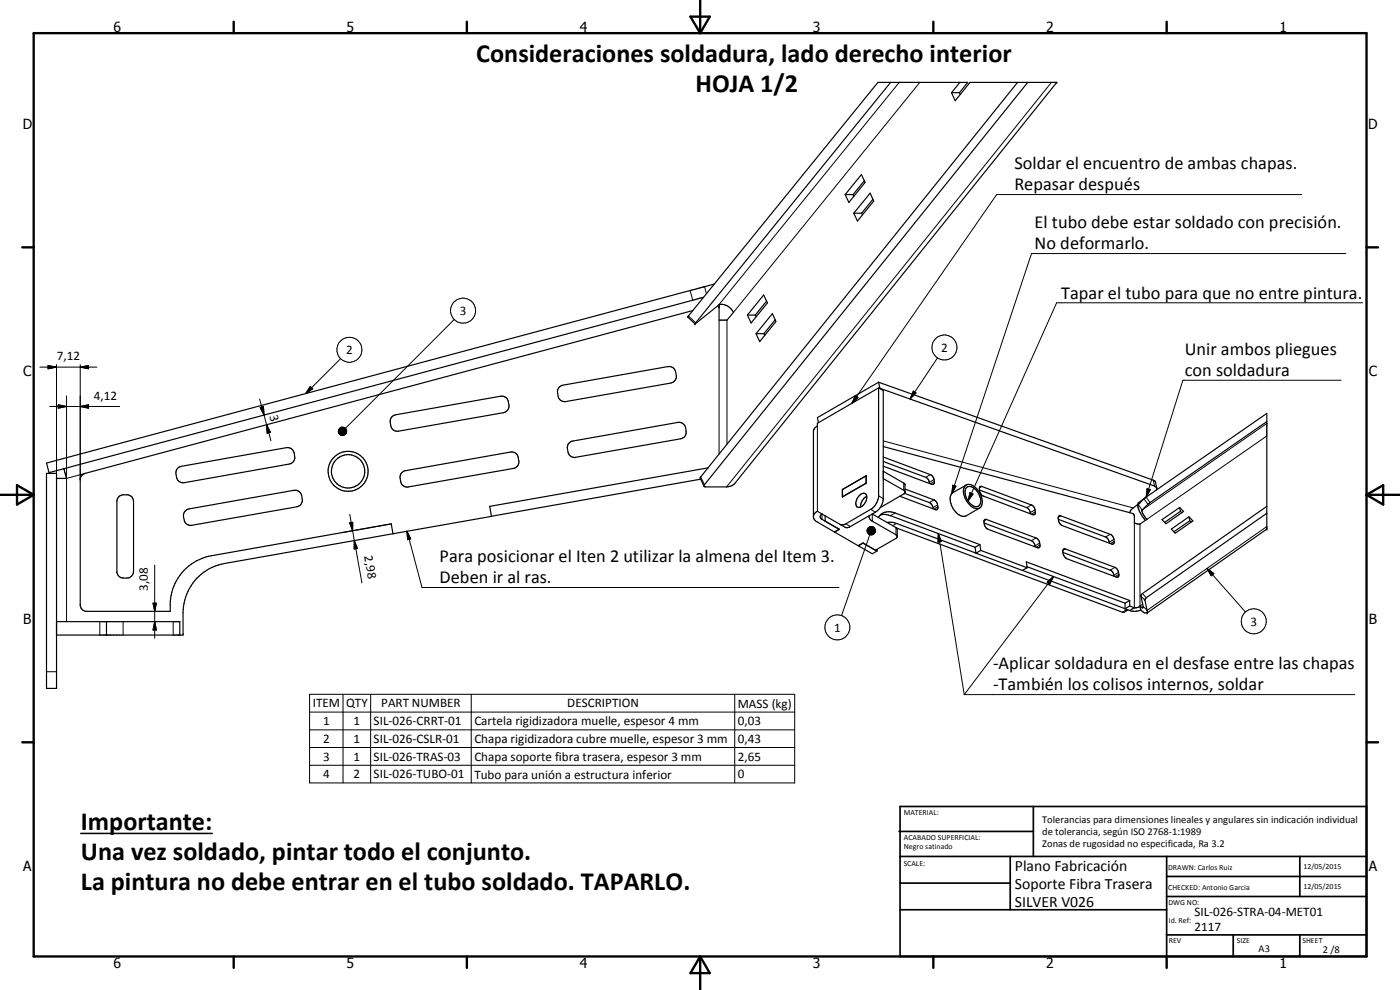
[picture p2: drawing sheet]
<svg xmlns="http://www.w3.org/2000/svg" width="420mm" height="297mm" viewBox="0 0 420 297" stroke-linecap="round" stroke-linejoin="round" font-family="sans-serif">
<g fill="none" stroke="#000" stroke-width=".35">
<path d="M267.3 24.7l-58.7 72.5M285.6 27.8l1.1 2.4 4.4-5.5h26l-96.6 120.4-1.2 .8-1.3 .2h-6.3l-.4-.3M285.6 27.8h2.3M287.9 27.8l2.5-3.1h-26.9l-57.1 70.3 2.2 2.2M287.9 27.8l.3 .6M288.1 24.7l-2.5 3.1M305.4 24.7l-95.2 118.5-.1 .2 1.2 2.5M308.4 24.7l-97.1 121.1M253.6 58.4h2.4M256 58.4l.2 .5M258.5 52.4l1.1 2.3-4.8 6-1.2-2.3zM259.4 54.2l-3.4 4.2"/>
<path d="M261.1 58l1.1 2.3-4.9 6-1.1-2.3zM261.9 59.8l-3.3 4.2M256.2 64h2.4M258.6 64l.3 .5M207.9 93.2l-182.9 49.1-.7 .7-.2 .6v38.2l.2 .7 .5 .5 .9 .4h25.4a15.1 15.1 0 0 1 12.3-16.6l54-9.6 .5 2.9M214.3 85.3l-200.3 53.6 .7 2.9 196.4-52.6M215.5 91.7l.3 .5M215.8 91.5l-7.2 5.7M215.8 91.5a3.8 3.8 0 0 1 4.3 2.2l-1.9 2.4h-2.4zM224.3 94.5h2.4M226.7 94.5l.2 .5M229.2 88.5l1.1 2.4-4.9 6-1.1-2.4z"/>
<path d="M230.1 90.3l-3.4 4.2M231.8 94.1l1.1 2.4-4.9 6-1.1-2.4zM232.7 95.9l-3.4 4.2M167.8 116.2l1.1-.6 31.6-5.6a2.62 2.62 0 0 1 2.4 1.8 2.62 2.62 0 0 1-.9 2.9l-32.2 5.8a2.21 2.21 0 0 1-2.5-2.6l.1-1.1zM226.9 100.1h2.4M229.3 100.1l.2 .5M263.7 116.4v32.7a5.2 5.2 0 0 1-2.4 3.7l-7.8 4.6h-1.4M263.7 116.4l1.4 .8v32.7l-.9 2.4M263.7 114.7l82.4 29.4 .6 .5 .5 1.9M263.7 116.4l-18.4 10.6v.8l-.8 .6-.3 .7v26.3l.8 1.1 5.4 3.1M263.7 114.7l-18.4 10.6 .3 1.5M263.7 114.7l.4 1.8"/>
<path d="M264.1 116.5l82.4 29.3 .6 .5-.1 .8M264.1 116.5h-.2M117.5 125.1l1.2-.6 31.6-5.6a2.22 2.22 0 0 1 2.4 2.6 2.05 2.05 0 0 1-1.6 2.3l-31.5 5.6a2.21 2.21 0 0 1-2.5-2.6l.1-1.1zM170.7 133l.9-.6 31.8-5.7a2.33 2.33 0 0 1 2.5 3 1.98 1.98 0 0 1-1.6 2l-31.5 5.5a1.97 1.97 0 0 1-2.3-1.6l-.2-1.3zM265.1 138.5l12.7 4.7a2.06 2.06 0 0 1 1.2 1.9M265.1 137.1l14.1 5.3a2.1 2.1 0 0 1 .9 2.9h-.5l-14.5-5.4M380.2 126.5l-35.6 24.7-1.9 1.9 .3 1.1 1.2 1.6-2.4 1.5-1.4-.4v-2.2l-.5-.6-74.8-20.1M14 142h3v64.5h-3zM19.2 140.6l.8 3h-3M35.5 149.1l.3-.2a3.1 3.1 0 0 1 3.3-.2l.5 .4 .5 1.4v20.9a2.25 2.25 0 0 1-3 2 1.97 1.97 0 0 1-2-1.6v-21.7zM53.2 140.6l1.2-.7 31.5-5.6a2.02 2.02 0 0 1 2.4 1.6 2.52 2.52 0 0 1-.5 2.9l-1 .4-31.5 5.6a2.24 2.24 0 0 1-2.5-2.6l.1-1zM55.5 153.4l1.2-.7 31.5-5.6a2.65 2.65 0 0 1 2.4 1.7 2.65 2.65 0 0 1-.6 2.8l-.9 .5-31.5 5.5a1.9 1.9 0 0 1-2.3-1.6 2.27 2.27 0 0 1 .2-2.6z"/>
<path d="M120.5 141.9l.9-.6 31.8-5.7a2.21 2.21 0 0 1 2.5 2.6 1.96 1.96 0 0 1-1.6 2.3l-31.5 5.6a1.97 1.97 0 0 1-2.3-1.6l-.3-1.3zM147.5 154.9l-80.2 14.2a15 15 0 0 0-12.4 14.8v6.6h-37.9M210.3 143.8l-62.8 11.1M212.5 140.4l-65.5 11.5 .5 3M244.1 154.9l.4-.8 .8-.7 6.8 4M246.7 154.2a.86 .86 0 0 0-.5 .8 .86 .86 0 0 0 .5 .8l5.2 3-1.5 .8M247.6 154.7v1.7l4.3 2.4-1.4 .8M250.5 159.6l7 4.1M250.5 159.6h.1M252.8 146.9h.1M252.8 149l.1 .1M257.8 148.8a1.22 1.22 0 0 1 1.2-.8 1.22 1.22 0 0 1 1.1 .8 3.1 3.1 0 0 1-2.6 3.4 1.91 1.91 0 0 1-.1-2.8z"/>
<path d="M259.9 144.9l.1 .1M259.9 144.9l-7.1 4.1M259.9 142.8l-7.1 4.1v2.1M259.9 142.8h.1M259.9 142.8v2.1M260 145l-7.2 4.1v-2.2M260 142.7v2.3M260 142.7l-7.2 4.2M260.1 148.9a3.5 3.5 0 0 0-1.8 3.2M260.8 154.7l.1 .8 .6 .7 7.4 4.2 .4 .6M261.8 154.2l7.1 4.1 .4 .5v2.2M263.6 155.2a3.9 3.9 0 0 1 5-1.3l25.5 9.5"/>
<path d="M264.2 154.5l1.4-.2 1.6 .4 25.4 9.5M264.2 152.3l-1.2 1.2-8.1 4.7-1.1 .1-1.7-.9M265.1 141.4l6.3 3.7 .2 .2v2.5l-7.5 4.5M265.1 143.6l6.1 3.5 .4 .4M266.2 156.8h1.8l1.1 .3 23.8 8.8M269 158.4l67.8 25.3h.5l1.2-.7M271.5 148l7.4 2.8a2.06 2.06 0 0 1 1.1 1.9M271.6 146.7l8.7 3.3a2.24 2.24 0 0 1 .9 2.9h-.5l-10.7-4M289.5 145.9a2.04 2.04 0 0 1 3 .1 5.2 5.2 0 0 1 1.8 6.1 2.28 2.28 0 0 1-3.4-.7 5.4 5.4 0 0 1-1.4-5.5zM289.9 146.5a1.92 1.92 0 0 1 3 .5 3.9 3.9 0 0 1 1.1 4.6 2.08 2.08 0 0 1-3.1-.8 4.2 4.2 0 0 1-1-4.3zM290 145.5l-4 2.3a3 3 0 0 0-.5 3.8 4.7 4.7 0 0 0 3.9 3.3l4.6-2.5M294 147l14.3 5.4a2.19 2.19 0 0 1 1 1.8"/>
<path d="M294.1 146h.6l14.8 5.5a2.08 2.08 0 0 1 .9 2.9h-.4l-15.1-5.6a2.28 2.28 0 0 1-.8-2.8zM295.3 156.9l14.4 5.4a2.19 2.19 0 0 1 1 1.8M295.5 156l.6-.1 14.8 5.5a2.11 2.11 0 0 1 .9 2.9h-.4l-15.1-5.6a2.38 2.38 0 0 1-.8-2.7zM317.7 155.8l14.1 5.3a2.06 2.06 0 0 1 1.1 1.9M317.7 154.9l.6-.1 14.9 5.5a2.11 2.11 0 0 1 .9 2.9h-.5l-15-5.6a2.32 2.32 0 0 1-.9-2.7zM342.2 150.8l-2.5 1.9-.6 1.1M343.7 156.1l-.3-.4a6 6 0 0 1-1.8-4.3l2.4-2.3 36.2-25.1v34.7l-35.9 25.2h-.8l-1.2-.9M348.7 155.9l5.3-3.6 1.2 1.2-5.3 3.6zM351.5 158.7l5.3-3.6 1.2 1.2-5.3 3.7zM354 152.3l.3 1.1M354.3 153.4l.4 .4M354.3 153.4l-4.8 3.3"/>
<path d="M356.8 155.1l.3 1.2M357.1 156.3l-4.8 3.3M357.1 156.3l.4 .3M380.2 151.9l-37.4 26.2-.4 .7 .7 3.4-.4 .1-.6-.4M380.2 154l-36.2 25.3-.4 .8 .7 3.3-.1 .5M257.6 163.7l4.2 2.5 1.4-.8M257.6 163.7h.1M259 162.9l4.2 2.5M259 162.9l-1.5 .8M263.2 164.8v.6M269.3 161l-.4 .5-6.2 3.6-3.7-2.2M292.6 164.2l.3 1.8"/>
<path d="M292.9 166l44.7 16.6M294.1 163.4l.2 1.7M294.1 163.4l-1.5 .8M294.3 165.1l14 5.2M294.3 165.1l-1.4 .9M308.2 170l29.4 11M308.3 170.3l-.3-1.7 31 11.6M308.3 170.3l-1.5 .9M319.1 165.8l14.3 5.3 .8 1 .1 .8M319.1 164.8l.5-.2 15 5.6a2.13 2.13 0 0 1 .9 2.9h-.5l-14.8-5.5a2.41 2.41 0 0 1-1.1-2.8zM17 186.5h37v4M32 186.5v4"/>
<path d="M337.6 181v1.7M337.6 182.7l1.4 .5M339 180.2v1.6M339 180.2l-1.4 .8M339 181.8l-1.4 .9M339 181.8l1.4 .6M340.4 182.4l-1.4 .8M342.1 181.9l-.7 .3-1 .2M342.1 181.9l.2 1.1M342.3 183a4.2 4.2 0 0 1-3.3 .2"/>
<circle cx="104.5" cy="141.4" r="5"/>
<circle cx="104.5" cy="141.4" r="6"/>
</g>
<g fill="#000">
<circle cx="317.1" cy="24.7" r=".18"/>
<circle cx="208.6" cy="97.2" r=".18"/>
<circle cx="17" cy="143.6" r=".18"/>
<circle cx="380.2" cy="158.7" r=".18"/>
<circle cx="344.2" cy="183.9" r=".18"/>
</g>
<g fill="none" stroke="#000" stroke-width=".3">
<path d="M269.9 24.7l-54.3 66.9M276 24.7l-55.9 69M315.5 24.7l-97.5 121.4M390.6 58.4h-91.5l-43.4 62.6M403.9 76.1h-94.3l-23.9 72M136.3 95.8l-32.6 32.7M206.6 94.8l2.2 2.1M207.1 87.2l.8 2.9M211.4 86l.6 2.1M215.8 96.1v40.1M218.2 96.1v37.2M408.9 90.8h-91.8l-26.6 59.5"/>
<path d="M12 110.2h17.1M14.4 109.7l2.6 .5-2.6 .5zM17 109.4v32.6M20 118.8v67.7M24.1 110.2l2.5-.5v1zM24.1 109.4v34.6M77.9 119.7l1.3 4.8M93.1 116l.7 .7-2.1 1.4zM102.2 107.6l-10.5 10.5M256.7 118.7l.8 .6-1.8 1.7zM274.1 117.3l.8 .6-1.8 1.8zM281.4 107.4l-8.3 12.3"/>
<path d="M402.5 114.1h-47.5l-11 35.1M14.9 122h21M17.5 121.5l2.5 .5-2.5 .5zM24.1 122l2.5-.5v1zM78.1 122.3l1-.3 .1 2.5zM79.2 124.5l.8 2.9M80 127.4l1.1 2.3-.9 .3zM80 127.4l1.3 4.8M101.5 129.3l.4 1zM101.5 129.5l.4 .8zM101.6 129l.3 1.3zM101.6 129.8l.3 .5z"/>
<path d="M101.7 128.8l.2 1.5-.3-1.3zM101.8 130l.1 .3zM101.9 128.6l.2-.2-.2 1.9zM101.9 128.6v1.7l-.2-1.5zM101.9 130.3l.5 .3zM101.9 130.3l.7 .3zM101.9 130.3l1 .3zM101.9 130.3l1.3 .3zM101.9 130.3l1.5 .2-.2 .1zM101.9 130.3h1.7l-.2 .2zM101.9 130.3l1.9-.2-.2 .2zM101.9 130.3l2.1-.4-.2 .2z"/>
<path d="M101.9 130.3l2.1-.7v.3zM101.9 130.3l2.1-1v.3zM101.9 130.3l2.1-1.2v.2zM101.9 130.3l2-1.5 .1 .3zM101.9 130.3l1.9-1.7 .1 .2zM102.1 128.4l.2-.2-.4 2.1zM102.3 128.2l.3-.1-.7 2.2zM102.6 128.1h.2l-.9 2.2zM102.8 128.1l.3 .1-1.2 2.1zM103.1 128.2l.2 .1-1.4 2zM103.3 128.3l.3 .1-1.7 1.9zM103.6 128.4l.2 .2-1.9 1.7z"/>
<path d="M245.3 127.8v25.6M265.1 132.3l75 20.1M380.2 130.8l-36 25M380.2 127l-37.4 26-1.2-1.6M25.6 142l-5.6 1.6M104.9 156.8l1-.1-.1 2.6zM105 154.3l.8 5M105.8 159.3l.5 2.9M117.4 157.2l-14.7 2.6M122.1 159.4l1.2 2.3-1 .2zM122.1 159.4l4.5 16.9h125.2M210.3 143.1l1.1 2.4"/>
<path d="M246.7 154.2v1.6M253.8 157.2l1.4 .8M260.2 159l1.7-.9-1.7 1.2zM260.2 159.3l1.7-1.2-1.6 1.5zM260.3 159.6l1.6-1.5-1.6 1.8zM260.3 158.8l1.6-.7-1.7 .9zM260.4 158.5l1.5-.4zM260.4 158.5l1.5-.4-1.6 .7zM260.6 158.4l1.3-.3zM260.8 158.2l1.1-.1zM261.1 158.1h.8zM261.3 158l.6 .1z"/>
<path d="M261.3 152.8l1.4 .9M261.8 154.2v2.2M261.8 158.1v2.4M261.9 158.1l-1.4 2-.2-.2zM261.9 158.1l-1.2 2.2-.2-.2zM261.9 158.1l-1 2.3-.2-.1zM261.9 158.1l-.7 2.4-.3-.1zM261.9 158.1l-.5 2.4h-.2zM261.9 158.1l-.2 2.4h-.3zM261.9 158.1v2.3l-.2 .1zM261.9 158.1l.3 2.2-.3 .1zM261.9 158.1l.5 2-.2 .2z"/>
<path d="M261.9 158.1l.6 1.8-.1 .2zM261.9 158.1l.8 1.5-.2 .3zM261.9 158.1l.8 1.2v.3zM261.9 158.1l.8 1.2zM261.9 158.1l.7 .7 .1 .3zM261.9 158.1l.7 .7zM261.9 158.1l.6 .5zM261.9 158.1l.4 .3zM261.9 158.1l.2 .1zM263.7 148.8l1.4 .8M268.6 153.9l-1.4 .8M268.9 158.3v2.1"/>
<path d="M269.1 157.1l-1.2 .6M271.2 144.9v2.2M279.2 142.4l-1.4 .8M280.3 150l-1.4 .8M280.3 143.9l-1.4 .8M280.4 144.5l-1.2 .7M281.4 151.5l-1.4 .8M281.5 152.1l-1.2 .6M286 145.6l.9 .3-1.2 2.2zM291.1 147.8l.9 .5-1.5 2zM294.7 146l-.8 .4M296.1 155.9l-.8 .4"/>
<path d="M309.5 151.5l-1.4 .8M310.6 153l-1.4 .8M310.7 153.6l-1.1 .7M318.3 154.8l-.7 .4M340.4 156.9v25.5M342.1 157.2v24.7l.8-.6M343.3 149.6l1.2 1.7M344 149.1l1.1 1.7M344 149.1l-2.6 1.9M344.2 146.6l1 .3-1.2 2.3zM346.1 144.1l.4 1.7M380.2 158l-36 25.1-1.1-1.2"/>
<path d="M46.4 169.5v22M106.3 162.2l1 2.3-1 .2zM106.3 162.2l2.3 12.7M261 160.4l-8.5 24.3M281.6 160.1l.9 2.4-1 .1zM281.6 160.1l7.8 48.3M310.9 161.4l-1.4 .8M312 162.9l-1.4 .8M312.1 163.5l-1.1 .7M314.3 174.7l1.9-1.7-1.2 2.3zM316.2 173l-26.8 35.4M319.7 164.7l-.7 .4"/>
<path d="M333.2 160.3l-1.4 .8M334.3 161.8l-1.4 .8M334.4 162.4l-1.2 .7M334.6 170.2l-1.4 .9M335.7 171.7l-1.4 .9M335.8 172.3l-1.2 .7M342.4 178.9l1.2 1.2M342.8 178.1l1.2 1.2M362.2 170.6l2.1 1.5-.8 .7zM362.2 170.6l11.6 13M30 186.5v4M36.9 186.5v4"/>
<path d="M45.9 181h1l-.5 2.4zM46.4 186.5l.5 2.5h-1zM52 186.5v4M338.2 182.9l-1.4 .8M14 201.5h3M92.9 208.3h145.6v26.6h-145.6zM92.9 213.7h145.6M92.9 219h145.6M102.9 208.3v26.6M111.2 208.3v26.6M141.4 208.3v26.6M220.5 208.3v26.6"/>
<path d="M289.4 208.4h117.2M92.9 224.3h145.6M92.9 229.6h145.6"/>
<circle cx="139" cy="93.2" r="3.8"/>
<circle cx="104.9" cy="104.9" r="3.7"/>
<circle cx="283.5" cy="104.3" r="3.8"/>
<circle cx="251.3" cy="188.2" r="3.8"/>
<circle cx="376.3" cy="186.4" r="3.8"/>
</g>
<g fill="none" stroke="#000" stroke-width=".71">
<path d="M10.1 9.9h400v277.1h-400zM70.1 6.5v3.4M140.1 6.5v3.4M207.2 5h5.8l-2.9 4.9zM210.1 0v9.9M280.1 6.5v3.4M350.1 6.5v3.4M6.7 74.2h3.4M410.1 74.2h3.5M.1 148.5h10M5.1 145.6l5 2.9-5 2.9zM410.1 148.5h10"/>
<path d="M410.1 148.5l5-2.9v5.8zM6.7 222.7h3.4M410.1 222.7h3.5M70.1 287v3.4M140.1 287v3.4M210.1 287v10M210.1 287l2.9 5h-5.8zM280.1 287v3.4M350.1 287v3.4"/>
</g>
<g fill="none" stroke="#000" stroke-width=".51">
<path d="M269.8 249.5h40.3M270.1 242h140v45h-140zM270.1 257h140M303.2 257v16M310.1 242v15M350.1 257v30M390.1 257v12M270.1 265h33.1M270.1 273h80M350.1 269h60M350.1 263h60M350.1 280.5h60"/>
<path d="M370.1 280.5v6.5M390.1 280.5v6.5"/>
</g>
<path d="M24.2 250.1h39.5" fill="none" stroke="#000" stroke-width=".46"/>
<g fill="#000">
<path d="M14.4 109.7l2.6 .5-2.6 .5zM24.1 110.2l2.5-.5v1zM93.1 116l.7 .7-2.1 1.4zM256.7 118.7l.8 .6-1.8 1.7zM274.1 117.3l.8 .6-1.8 1.8zM17.5 121.5l2.5 .5-2.5 .5zM24.1 122l2.5-.5v1zM78.1 122.3l1-.3 .1 2.5zM80 127.4l1.1 2.3-.9 .3zM101.9 130.3l.5 .3zM101.9 130.3l.7 .3zM101.9 130.3l1 .3z"/>
<path d="M101.9 130.3l1.3 .3zM101.9 130.3l1.5 .2-.2 .1zM101.9 130.3h1.7l-.2 .2zM101.9 130.3l1.9-.2-.2 .2zM101.9 130.3l2.1-.7v.3zM101.9 130.3l2.1-1v.3zM101.9 130.3l2.1-1.2v.2zM101.9 130.3l2-1.5 .1 .3zM101.9 130.3l1.9-1.7 .1 .2zM103.6 128.4l.2 .2-1.9 1.7zM103.3 128.3l.3 .1-1.7 1.9zM103.1 128.2l.2 .1-1.4 2z"/>
<path d="M102.8 128.1l.3 .1-1.2 2.1zM102.6 128.1h.2l-.9 2.2zM102.3 128.2l.3-.1-.7 2.2zM101.9 128.6l.2-.2-.2 1.9zM101.9 128.6v1.7l-.2-1.5zM101.7 128.8l.2 1.5-.3-1.3zM101.6 129l.3 1.3zM101.5 129.3l.4 1zM101.5 129.5l.4 .8zM101.6 129.8l.3 .5zM101.8 130l.1 .3zM104.9 156.8l1-.1-.1 2.6z"/>
<path d="M261.3 158l.6 .1zM261.1 158.1h.8zM260.8 158.2l1.1-.1zM260.6 158.4l1.3-.3zM260.4 158.5l1.5-.4zM260.4 158.5l1.5-.4-1.6 .7zM260.3 158.8l1.6-.7-1.7 .9zM260.2 159l1.7-.9-1.7 1.2zM260.2 159.3l1.7-1.2-1.6 1.5zM260.3 159.6l1.6-1.5-1.6 1.8zM261.9 158.1l-1.4 2-.2-.2zM261.9 158.1l-1.2 2.2-.2-.2z"/>
<path d="M261.9 158.1l-1 2.3-.2-.1zM261.9 158.1l-.7 2.4-.3-.1zM261.9 158.1l-.5 2.4h-.2zM261.9 158.1l.5 2-.2 .2zM261.9 158.1l.6 1.8-.1 .2zM261.9 158.1l.8 1.5-.2 .3zM261.9 158.1l.8 1.2v.3zM261.9 158.1l.8 1.2zM261.9 158.1l.7 .7 .1 .3zM261.9 158.1l.7 .7zM261.9 158.1l.6 .5zM261.9 158.1l.4 .3z"/>
<path d="M261.9 158.1l.2 .1zM286 145.6l.9 .3-1.2 2.2zM291.1 147.8l.9 .5-1.5 2zM344.2 146.6l1 .3-1.2 2.3zM106.3 162.2l1 2.3-1 .2zM122.1 159.4l1.2 2.3-1 .2zM281.6 160.1l.9 2.4-1 .1zM314.3 174.7l1.9-1.7-1.2 2.3zM362.2 170.6l2.1 1.5-.8 .7zM45.9 181h1l-.5 2.4zM46.4 186.5l.5 2.5h-1z"/>
</g>
<path d="M101.9 130.1h2.1M102.1 128.2v2.1" fill="none" stroke="#000" stroke-width=".38"/>
<path d="M261.7 158.1v2.4" fill="none" stroke="#000" stroke-width=".42"/>
<path d="M262 158.1v2.3" fill="none" stroke="#000" stroke-width=".34"/>
<g font-size="7.9">
<text x="142.9" y="18.6">Consideraciones soldadura, lado derecho interior</text>
<text x="208.7" y="27.6">HOJA 1/2</text>
<text x="24.2" y="249">Importante:</text>
<text x="24.2" y="258">Una vez soldado, pintar todo el conjunto.</text>
<text x="24.2" y="267">La pintura no debe entrar en el tubo soldado. TAPARLO.</text>
</g>
<g font-size="5.5">
<text x="304.4" y="50.8">Soldar el encuentro de ambas chapas.</text>
<text x="304.4" y="57.1">Repasar después</text>
<text x="310.5" y="68.5">El tubo debe estar soldado con precisión.</text>
<text x="310.5" y="74.8">No deformarlo.</text>
<text x="318.5" y="89.6">Tapar el tubo para que no entre pintura.</text>
<text x="355.5" y="106.5">Unir ambos pliegues</text>
<text x="355.5" y="112.8">con soldadura</text>
<text x="131.9" y="168.7">Para posicionar el Iten 2 utilizar la almena del Item 3.</text>
<text x="131.9" y="175">Deben ir al ras.</text>
<text x="298" y="200.8">-Aplicar soldadura en el desfase entre las chapas</text>
<text x="298" y="207.1">-También los colisos internos, soldar</text>
</g>
<g font-size="4.7">
<text x="304.6" y="261.2">Plano Fabricación</text>
<text x="304.6" y="266.6">Soporte Fibra Trasera</text>
<text x="304.6" y="272">SILVER V026</text>
</g>
<g font-size="4.2">
<text x="34" y="9.6">6</text>
<text x="104" y="9.6">5</text>
<text x="174" y="9.6">4</text>
<text x="244" y="9.6">3</text>
<text x="314" y="9.6">2</text>
<text x="384" y="9.6">1</text>
<text x="6.8" y="38.7">D</text>
<text x="410.6" y="38.7">D</text>
<text x="7" y="112.9">C</text>
<text x="410.8" y="112.9">C</text>
<text x="7" y="187.1">B</text>
<text x="410.8" y="187.1">B</text>
<text x="7" y="261.4">A</text>
<text x="410.8" y="261.4">A</text>
<text x="34" y="290.4">6</text>
<text x="104" y="290.4">5</text>
<text x="174" y="290.4">4</text>
<text x="244" y="290.4">3</text>
<text x="314" y="290.4">2</text>
<text x="384" y="290.4">1</text>
</g>
<g font-size="3.9">
<text x="138" y="94.5">3</text>
<text x="103.9" y="106.3">2</text>
<text x="282.4" y="105.6">2</text>
<text x="17" y="108.1">7,12</text>
<text x="28.2" y="119.9">4,12</text>
<text x="80.9" y="124.7" transform="rotate(75 80.9 124.7)">3</text>
<text x="109.3" y="166.9" transform="rotate(80 109.3 166.9)">2,98</text>
<text x="44.4" y="177.2" transform="rotate(-90 44.4 177.2)">3,08</text>
<text x="250.3" y="189.5">1</text>
<text x="375.3" y="187.7">3</text>
<text x="93.8" y="212.3">ITEM</text>
<text x="103.9" y="212.3">QTY</text>
<text x="114.4" y="212.3">PART NUMBER</text>
<text x="170.3" y="212.3">DESCRIPTION</text>
<text x="221.4" y="212.4">MASS (kg)</text>
<text x="97" y="217.6">1</text>
<text x="106.1" y="217.6">1</text>
<text x="112.1" y="217.6">SIL-026-CRRT-01</text>
<text x="142.4" y="217.7">Cartela rigidizadora muelle, espesor 4 mm</text>
<text x="221.4" y="217.6">0,03</text>
<text x="97" y="222.9">2</text>
<text x="106.1" y="222.9">1</text>
<text x="112.1" y="222.9">SIL-026-CSLR-01</text>
<text x="142.4" y="223">Chapa rigidizadora cubre muelle, espesor 3 mm</text>
<text x="221.4" y="222.9">0,43</text>
<text x="97" y="228.2">3</text>
<text x="97" y="233.5">4</text>
<text x="106.1" y="228.2">1</text>
<text x="106.1" y="233.6">2</text>
<text x="112.1" y="228.2">SIL-026-TRAS-03</text>
<text x="112.1" y="233.6">SIL-026-TUBO-01</text>
<text x="142.4" y="228.3">Chapa soporte fibra trasera, espesor 3 mm</text>
<text x="142.4" y="233.6">Tubo para unión a estructura inferior</text>
<text x="221.4" y="228.2">2,65</text>
<text x="221.4" y="233.6">0</text>
<text x="358.5" y="275">SIL-026-STRA-04-MET01</text>
<text x="358.5" y="279.4">2117</text>
</g>
<g font-size="3.1">
<text x="312.7" y="246.8">Tolerancias para dimensiones lineales y angulares sin indicación individual</text>
<text x="312.7" y="250.4">de tolerancia, según ISO 2768-1:1989</text>
<text x="312.7" y="254">Zonas de rugosidad no especificada, Ra 3.2</text>
<text x="377.7" y="285.6">A3</text>
<text x="397" y="285.9">2 /8</text>
</g>
<g font-size="2.4">
<text x="271.2" y="244.4">MATERIAL:</text>
<text x="271.3" y="252">ACABADO SUPERFICIAL:</text>
<text x="271.3" y="254.6">Negro satinado</text>
<text x="271.2" y="259.7">SCALE:</text>
<text x="350.6" y="261">DRAWN: Carlos Ruiz</text>
<text x="391.2" y="260.6">12/05/2015</text>
<text x="350.6" y="267">CHECKED: Antonio Garcia</text>
<text x="391.2" y="266.7">12/05/2015</text>
<text x="350.6" y="271.4">DWG NO:</text>
<text x="350.8" y="276.9">Id. Ref:</text>
<text x="350.8" y="282.8">REV</text>
<text x="371.2" y="282.9">SIZE</text>
<text x="390.9" y="282.9">SHEET</text>
</g>
</svg>
